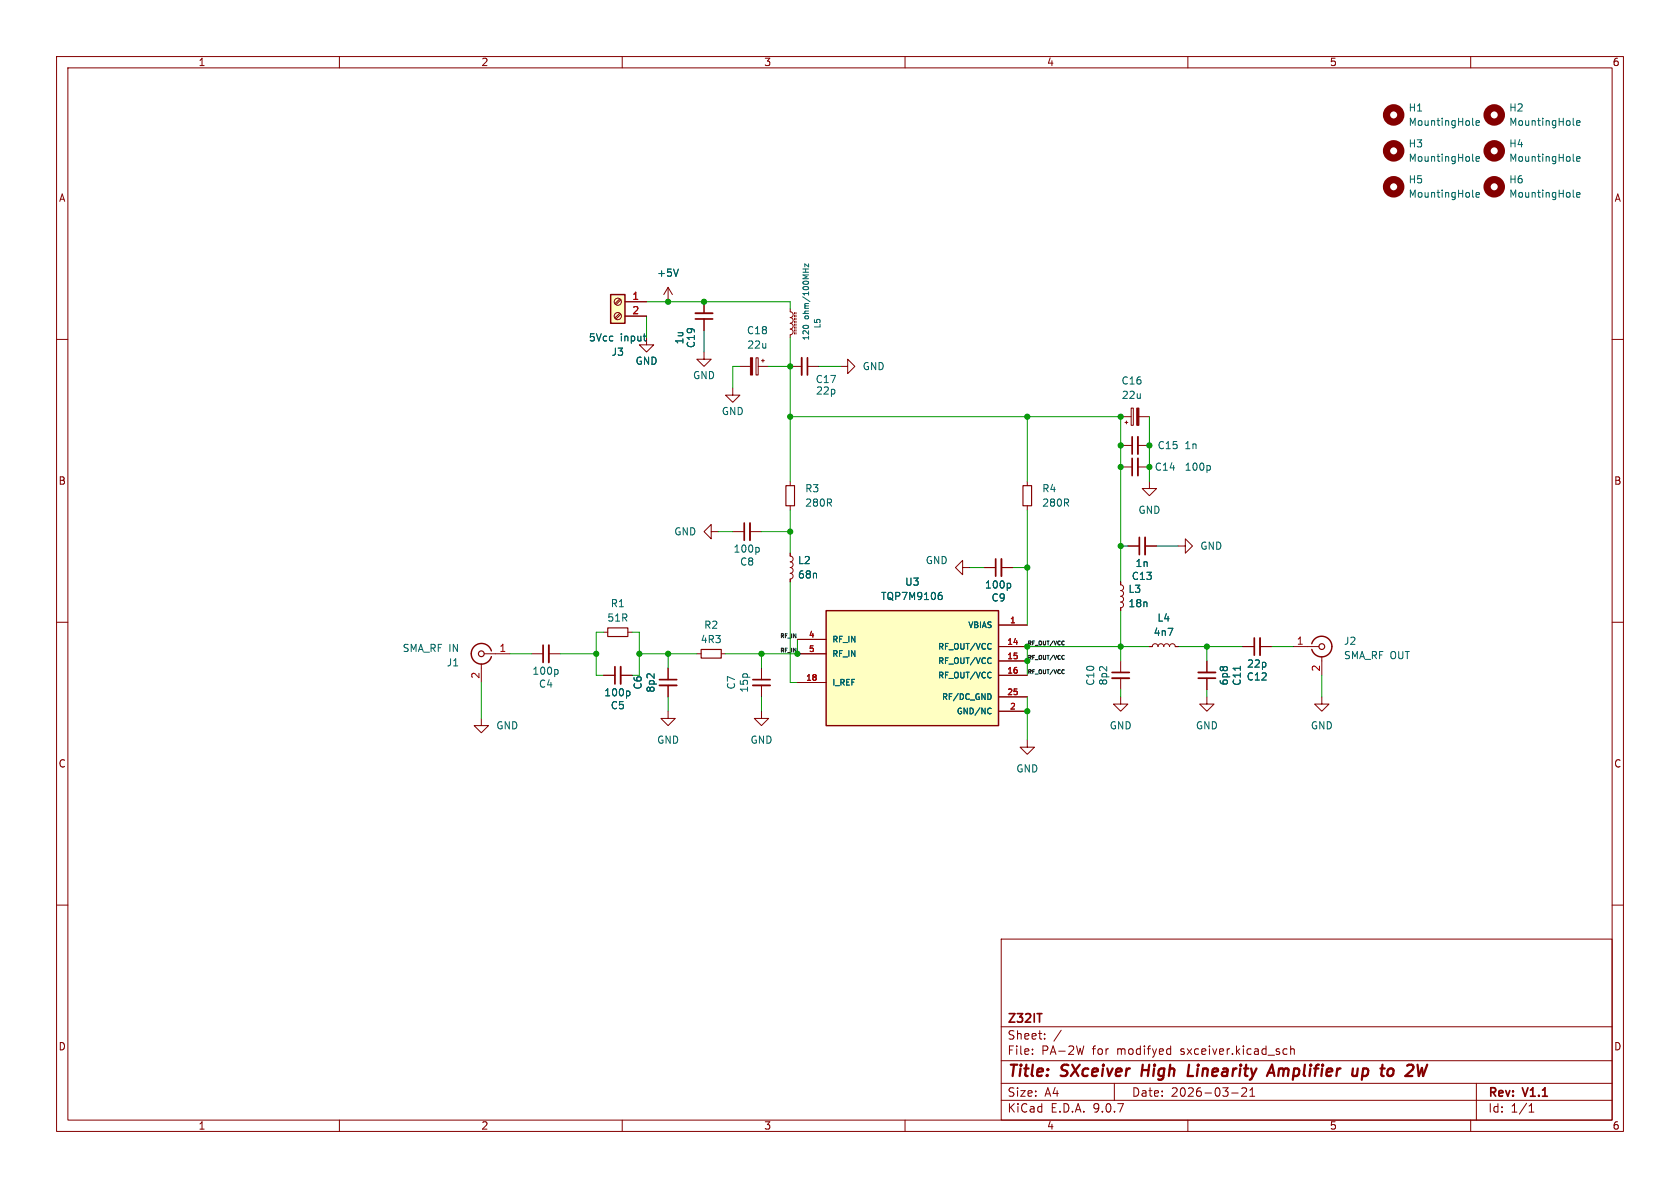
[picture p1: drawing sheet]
<svg xmlns="http://www.w3.org/2000/svg" width="297mm" height="210mm" viewBox="0 0 297 210" stroke-linecap="round" stroke-linejoin="round" font-family="sans-serif">
<g fill="none" stroke="#840000" stroke-width=".18">
<path d="M10 10h277v190h-277zM12 12h273v186h-273zM60 10v2M110 10v2M160 10v2M210 10v2M260 10v2M10 60h2M148.6 64.8h1.3v-1.3l1.2 1.3-1.2 1.2v-1.2M285 60h2M199.4 96.5h2M202.4 96.5h2.1"/>
<path d="M208.3 96.5h1.2v-1.2l1.3 1.2-1.3 1.3v-1.3M10 110h2M85.1 117.3v3.4M85.6 115.6h4.6M94 115.6h2M97 115.6h2.1M106.7 111.8h.7M106.7 119.4h2M109.7 119.4h2.1M111 111.8h.8M118.1 118.1v2M123.2 115.6h.8"/>
<path d="M127.5 115.6h.8M134.6 118.1v2M170.2 100.3v-1.2l-1.3 1.2 1.3 1.3v-1.3h1.2M174 100.3h2M177 100.3h2.1M198.1 102.9v.5l.4 .1 .1 .4-.1 .4-.4 .1 .3 .1 .2 .2-.1 .5-.4 .2 .4 .2 .1 .3-.1 .4-.4 .1 .4 .2 .1 .3-.1 .4-.4 .1v.6M198.1 116.8v2.1M198.1 119.9v2M203.2 114.3h.5l.2-.4 .3-.1 .4 .1 .1 .4 .2-.4 .3-.1 .4 .1 .1 .4 .2-.4 .3-.1 .4 .1 .2 .4 .1-.4 .4-.1 .3 .1 .2 .4h.5M213.4 116.8v2.1M213.4 119.9v2M219.7 114.3h2"/>
<path d="M222.8 114.3h2M228.6 114.3h4.6M233.7 116.1v3.3M285 110h2M85.1 127v1.3h1.3l-1.3 1.2-1.3-1.2h1.3M118.1 125.7v1.3h1.3l-1.3 1.3-1.3-1.3h1.3M118.1 121.2v2M134.6 125.7v1.3h1.3l-1.3 1.3-1.3-1.3h1.3M134.6 121.2v2M181.6 130.8v1.3h1.3l-1.3 1.3-1.3-1.3h1.3M198.1 123.2v1.3h1.3l-1.3 1.2-1.3-1.2h1.3M213.4 123.2v1.3h1.2l-1.2 1.2-1.3-1.2h1.3"/>
<path d="M233.7 123.2v1.3h1.2l-1.2 1.2-1.3-1.2h1.3M10 160h2M177 166h108v32h-108zM285 160h2M60 198v2M110 198v2M160 198v2M177 194.5h108M177 191.5h108M177 187.5h108M177 181.5h108M182.5 186.3v.1"/>
<path d="M182.5 185.5v.1M184.7 183.6v.1M184.7 182.8v.1M187.6 182.1l-1.3 2M191.6 184.9l-.4 1.5M197 191.5v3M206.5 185.4l.5 .1M207 184.9v1.5M207 186.3l-.5 .1M210 198v2M217.7 193.2h1.2M220.3 192.4v.5l-.8 .9h.9"/>
<path d="M221 193.8h.8M221 192.7l.4-.4v1.5M227.1 185.4l.4 .1M227.5 186.3l-.4 .1M228.2 185.5l.2-.1 .3 .1 .1 .9M228.2 184.9v1.5M260 198v2M261 191.5v6.5M270.3 196.6h.9M270.3 195.5l.4-.4v1.5"/>
</g>
<path d="M202 188.2l-.2 2M210.2 188.2l-.2 2h.9M224 190.2l.9-2 .4 2M224.2 189.6h1M240.8 190.1l.2 .1 .6-.1M241 189l.2-.1 .5 .1M241 188.9l-.3 2M244.4 188.2l-.2 1.7M252.3 188.2l-.7 2" fill="none" stroke="#840000" stroke-width=".4"/>
<path d="M176 98.8v3.1M201.4 95v3M96 114v3.1M108.7 117.9v3M196.6 118.9h3M211.8 119.9h3.1M221.7 112.8v3M116.6 120.1h3M133.1 120.1h3M183.3 179.2h.9" fill="none" stroke="#840000" stroke-width=".3"/>
<path d="M177 98.8v3.1M202.4 95v3M97 114v3.1M109.7 117.9v3M196.6 119.9h3M211.8 118.9h3.1M222.8 112.8v3M116.6 121.2h3M133.1 121.2h3" fill="none" stroke="#840000" stroke-width=".33"/>
<path d="M86.9 115.1a1.81 1.81 0 0 0-2.8-1 1.81 1.81 0 0 0 0 2.9 1.81 1.81 0 0 0 2.8-.9M231.9 113.8a1.82 1.82 0 0 1 2-1.3 1.82 1.82 0 0 1 1.6 1.8M235.5 114.3a1.81 1.81 0 0 1-1.6 1.8 1.81 1.81 0 0 1-2-1.3" fill="none" stroke="#840000" stroke-width=".25"/>
<g fill="none" stroke="#840000" stroke-width=".2">
<path d="M107.4 111h3.6v1.5h-3.6zM124 114.8h3.5v1.5h-3.5z"/>
<circle cx="85.1" cy="115.6" r=".51"/>
<circle cx="233.7" cy="114.3" r=".51"/>
</g>
<g fill="none" stroke="#006464" stroke-width=".18">
<path d="M260.3 22l.2 .2M260.3 34.7l.2 .2M260.3 28.3l.2 .2M260.9 21.7l.6-.1v-.2l-.4-.1-.2 .2 .1 .6h.5M260.9 28.1l.6-.1v-.3h-.4l-.2 .2 .1 .6h.5M260.9 34.4l.6-.1v-.2l-.4-.1-.2 .2 .1 .6h.5M278.1 22l.2 .2M278.1 28.3l.2 .2M278.1 34.7l.2 .2M278.7 21.7l.6-.1v-.2l-.4-.1-.2 .2 .1 .6h.5M278.7 28.1l.6-.1v-.3h-.4l-.2 .2 .1 .6h.5M278.7 34.4l.6-.1v-.2l-.4-.1-.2 .2 .1 .6h.5"/>
<path d="M98.4 118.4l.3 .2v.4l-.3 .2M178.4 103.1l.3 .3v.3l-.3 .3M219.3 117.8v.7M111.1 122.2l.3 .2v.4l-.3 .2"/>
</g>
<g fill="none" stroke="#840000" stroke-width="1.3">
<circle cx="246.4" cy="20.3" r="1.27"/>
<circle cx="246.4" cy="33" r="1.27"/>
<circle cx="246.4" cy="26.7" r="1.27"/>
<circle cx="264.2" cy="20.3" r="1.27"/>
<circle cx="264.2" cy="33" r="1.27"/>
<circle cx="264.2" cy="26.7" r="1.27"/>
</g>
<path d="M146 108h30.5v20.3h-30.5z" fill="#ffffc2"/>
<path d="M146 108h30.5v20.3h-30.5z" fill="none" stroke="#840000" stroke-width=".25"/>
<g fill="none" stroke="#840000" stroke-width=".18">
<path d="M114.3 59.7v1.3h1.3l-1.3 1.2-1.3-1.2h1.3M118.1 50.8l-.8 1.3M118.1 50.8l.8 1.3M118.1 50.8v2.5M124.5 53.3v2.1M124.5 56.4v2M139.7 54.6v.5l.4 .2 .1 .3-.1 .4-.4 .1 .3 .1 .2 .3-.1 .4-.4 .2 .4 .2 .1 .4-.1 .3-.4 .2 .4 .1 .1 .4-.1 .3-.4 .2v.5M140.5 55.2v.3M140.5 55.8v.2M140.5 56.3v.2M140.5 56.8v.2M140.5 57.3v.2"/>
<path d="M140.5 57.8v.2M140.5 58.3v.2M140.5 58.8v.3M140.7 55.2v.3M140.7 55.8v.2M140.7 56.3v.2M140.7 56.8v.2M140.7 57.3v.2M140.7 57.8v.2M140.7 58.3v.2M140.7 58.8v.3M139.7 64.8h2"/>
<path d="M142.7 64.8h2.1M141 113h5M141 115.6h5M176.5 110.5h5.1M176.5 114.3h5.1M176.5 116.8h5.1M176.5 119.4h5.1M141 120.7h5M176.5 123.2h5.1M176.5 125.7h5.1"/>
</g>
<g fill="none" stroke="#006464" stroke-width=".18">
<path d="M119.9 47.6l-.4 1.2M141.9 47.6h1M142.1 57.6h.7M142.4 47.6v.5M142.9 46.6v.6l-.6-.6v.6M166.1 105.2h.2l.3 .2-.1 .5-.4 .1M166.2 104.7h.3M175.2 113.8h.1M175.2 116.3v.1M175.2 118.9h.1M175.2 114.7h.1M175.2 117.2v.1"/>
<path d="M175.2 119.7v.1M175 122.7l.2 .4-.2 .5M175 125.2l.2 .1M175.2 126.1l-.2 .1"/>
</g>
<path d="M122.9 56.4h3.1M142.7 63.2v3.1" fill="none" stroke="#840000" stroke-width=".3"/>
<path d="M122.9 55.4h3.1M141.7 63.2v3.1" fill="none" stroke="#840000" stroke-width=".33"/>
<path d="M107.9 52.1h2.6v5.1h-2.6z" fill="#ffffc2"/>
<path d="M107.9 52.1h2.6v5.1h-2.6z" fill="none" stroke="#840000" stroke-width=".25"/>
<g fill="none" stroke="#840000" stroke-width=".18">
<path d="M109.6 52.8l-.9 .9M109.6 55.4l-.9 .8M109.8 53l-.9 .8M109.8 55.5l-.9 .9M110.5 53.3h3.8M110.5 55.9h3.8M124.5 53.3v2.1M124.5 56.4v2M124.5 62.2v1.3h1.2l-1.2 1.3-1.3-1.3h1.3M129.5 68.6v1.3h1.3l-1.3 1.2-1.2-1.2h1.2M130.8 64.8h1.9M133.7 63.2h.3v3.1h-.3z"/>
<path d="M134 64.8h1.9M134.6 63.8h.5M134.9 63.5v.5M198.1 73.7h1.9M198.1 78.7h2.1M198.9 74.7h.5M199.1 74.4v.5M200 72.1h.4v3.1h-.4zM201.2 78.7h2M201.3 73.7h1.9M125.7 94v-1.3l-1.2 1.3 1.2 1.3v-1.3h1.3M129.5 94h2.1"/>
<path d="M132.6 94h2M139.7 97.8v.5l.4 .1 .1 .4-.1 .4-.4 .1 .3 .1 .2 .2-.1 .5-.4 .2 .4 .2 .1 .3-.1 .4-.4 .2 .4 .1 .1 .3-.1 .4-.4 .2v.5M139.7 85.1v.8M139.7 89.4v.8M181.6 85.1v.8M181.6 89.4v.8M198.1 82.6h2.1M199.4 96.5h2M201.2 82.6h2M202.4 96.5h2.1M203.2 85.1v1.3h1.3l-1.3 1.2-1.3-1.2h1.3M106.7 119.4h2"/>
<path d="M109.7 119.4h2.1M118.1 118.1v2M141 113h5M141 115.6h5M174 100.3h2M176.5 114.3h5.1M176.5 119.4h5.1M176.5 110.5h5.1M176.5 116.8h5.1M177 100.3h2.1M198.1 102.9v.5M198.1 107.4v.6"/>
<path d="M203.2 114.3h.5M207.8 114.3h.5M213.4 116.8v2.1M213.4 119.9v2M219.7 114.3h2M222.8 114.3h2M118.1 121.2v2M141 120.7h5M176.5 123.2h5.1M176.5 125.7h5.1"/>
<circle cx="109.2" cy="53.3" r=".63"/>
<circle cx="109.2" cy="55.9" r=".63"/>
</g>
<g fill="none" stroke="#006464" stroke-width=".18">
<path d="M113.7 59.4h.5M119.9 47.6l-.4 1.2M114 60.2l.2 .1M134 96.8l.2 .2v.4l-.2 .2M213.7 82.3l.3 .2v.4l-.3 .2M166.1 105.2h.2l.3 .2-.1 .5-.4 .1M166.2 104.7h.3M175.2 113.8h.1M175.2 116.3v.1M175.2 118.9h.1M175.2 114.7h.1M175.2 117.2v.1"/>
<path d="M175.2 119.7v.1M178.4 103.1l.3 .3v.3l-.3 .3M219.3 117.8v.7M111.1 122.2l.3 .2v.4l-.3 .2M175 122.7l.2 .4-.2 .5M175 125.2l.2 .1M175.2 126.1l-.2 .1"/>
</g>
<path d="M200.2 77.2v3.1M131.6 92.5v3M200.2 81v3.1" fill="none" stroke="#840000" stroke-width=".3"/>
<path d="M201.2 77.2v3.1M132.6 92.5v3M201.2 81v3.1" fill="none" stroke="#840000" stroke-width=".33"/>
<path d="M138.9 85.9h1.6v3.5h-1.6zM180.8 85.9h1.6v3.5h-1.6z" fill="none" stroke="#840000" stroke-width=".2"/>
<g fill="#840000" stroke="#840000" stroke-width=".18">
<path d="M132.7 63.2h.3v3.1h-.3z"/>
<path d="M201 72.1h.3v3.1h-.3z"/>
</g>
<path d="M188.1 118.4v.1M188.1 115.9h.1M188.1 113.3v.1M188.1 119v.1M188.1 116.5h.1M188.1 113.9v.1" fill="none" stroke="#0f0f0f" stroke-width=".18"/>
<g fill="none" stroke="#009600" stroke-width=".18">
<path d="M114.3 53.3h25.4v1.3M114.3 55.9v3.8M124.5 58.4v3.8M139.7 59.7v25.4M130.8 64.8h-1.3v3.8M135.9 64.8h3.8M139.7 73.7h58.4v29.2M144.8 64.8h3.8M181.6 73.7v11.4M203.2 73.7v11.4M127 94h2.5M134.6 94h5.1"/>
<path d="M139.7 90.2v7.6M181.6 90.2v20.3M198.1 96.5h1.3M204.5 96.5h3.8M90.2 115.6h3.8M99.1 115.6h6.3M106.7 111.8h-1.3v7.6h1.3M111.8 111.8h1.2v7.6M113 115.6h10.2M118.1 115.6v2.5M134.6 115.6v2.5M139.7 102.9v17.8h1.3"/>
<path d="M141 113v2.6h-12.7M171.4 100.3h2.6M179.1 100.3h2.5M198.1 108v8.8M203.2 114.3h-21.6v5.1M208.3 114.3h11.4M213.4 114.3v2.5M224.8 114.3h3.8M233.7 119.4v3.8M85.1 120.7v6.3M118.1 123.2v2.5M134.6 123.2v2.5"/>
<path d="M181.6 123.2v7.6M198.1 121.9v1.3M213.4 121.9v1.3"/>
</g>
<g fill="#009600" stroke="#009600" stroke-width=".18">
<circle cx="198.1" cy="114.3" r=".46"/>
<circle cx="181.6" cy="100.3" r=".46"/>
<circle cx="181.6" cy="114.3" r=".46"/>
<circle cx="213.4" cy="114.3" r=".46"/>
<circle cx="181.6" cy="116.8" r=".46"/>
<circle cx="181.6" cy="125.7" r=".46"/>
<circle cx="134.6" cy="115.6" r=".46"/>
<circle cx="105.4" cy="115.6" r=".46"/>
<circle cx="113" cy="115.6" r=".46"/>
<circle cx="118.1" cy="115.6" r=".46"/>
<circle cx="141" cy="115.6" r=".46"/>
<circle cx="139.7" cy="73.7" r=".46"/>
<circle cx="139.7" cy="64.8" r=".46"/>
<circle cx="118.1" cy="53.3" r=".46"/>
<circle cx="139.7" cy="94" r=".46"/>
<circle cx="124.5" cy="53.3" r=".46"/>
<circle cx="203.2" cy="82.6" r=".46"/>
<circle cx="198.1" cy="82.6" r=".46"/>
<circle cx="198.1" cy="73.7" r=".46"/>
<circle cx="181.6" cy="73.7" r=".46"/>
<circle cx="198.1" cy="78.7" r=".46"/>
<circle cx="198.1" cy="96.5" r=".46"/>
<circle cx="203.2" cy="78.7" r=".46"/>
</g>
<g font-size="2.8" fill="#840000">
<text x="178" y="190.9">Title:</text>
<text x="187.7" y="190.9">SXceiver</text>
<text x="202.6" y="190.9">High</text>
<text x="211.6" y="190.9">Linearity</text>
<text x="226.7" y="190.9">Amplifier</text>
<text x="242.3" y="190.9">up</text>
<text x="248.2" y="190.9">to</text>
</g>
<g font-size="2.1" fill="#840000">
<text x="178" y="184">Sheet:</text>
<text x="178" y="181.2">Z32IT</text>
<text x="178" y="186.7">File:</text>
<text x="184.1" y="186.7">PA-2W</text>
<text x="193.2" y="186.7">for</text>
<text x="197.6" y="186.7">modifyed</text>
<text x="209" y="186.7">sxceiver.kicad_sch</text>
<text x="178" y="196.9">KiCad</text>
<text x="178" y="194.1">Size:</text>
<text x="184.7" y="194.1">A4</text>
<text x="185.7" y="196.9">E.D.A.</text>
<text x="193.3" y="196.9">9.0.7</text>
<text x="200" y="194.1">Date:</text>
<text x="207" y="194.1">2026-03-21</text>
<text x="263" y="194.3">Rev:</text>
<text x="263" y="196.9">Id:</text>
<text x="267.1" y="196.9">1/1</text>
<text x="269.4" y="194.3">V1.1</text>
</g>
<g font-size="1.8" fill="#840000">
<text x="35" y="11.9">1</text>
<text x="85" y="11.9">2</text>
<text x="135" y="11.9">3</text>
<text x="185" y="11.9">4</text>
<text x="235" y="11.9">5</text>
<text x="285" y="11.9">6</text>
<text x="10.3" y="35.9">A</text>
<text x="285.3" y="35.9">A</text>
<text x="10.3" y="85.9">B</text>
<text x="285.3" y="85.9">B</text>
<text x="10.3" y="135.9">C</text>
<text x="285.3" y="135.9">C</text>
<text x="10.3" y="185.9">D</text>
<text x="285.3" y="185.9">D</text>
<text x="35" y="199.9">1</text>
<text x="85" y="199.9">2</text>
<text x="135" y="199.9">3</text>
<text x="185" y="199.9">4</text>
<text x="235" y="199.9">5</text>
<text x="285" y="199.9">6</text>
</g>
<g font-size="1.8" fill="#006464">
<text x="248.9" y="19.9">H1</text>
<text x="248.9" y="22.5">MountingHole</text>
<text x="266.7" y="19.9">H2</text>
<text x="266.7" y="22.5">MountingHole</text>
<text x="248.9" y="26.3">H3</text>
<text x="248.9" y="28.8">MountingHole</text>
<text x="266.7" y="26.3">H4</text>
<text x="266.7" y="28.8">MountingHole</text>
<text x="248.9" y="32.6">H5</text>
<text x="248.9" y="35.2">MountingHole</text>
<text x="266.7" y="32.6">H6</text>
<text x="266.7" y="35.2">MountingHole</text>
<text x="116.1" y="49.1">+5V</text>
<text x="131.9" y="59.3">C18</text>
<text x="104" y="60.6">5Vcc</text>
<text x="108" y="63.1">J3</text>
<text x="109.7" y="60.6">input</text>
<text x="112.3" y="64.7">GND</text>
<text x="121" y="61" transform="rotate(-90 121 61)">1u</text>
<text x="123" y="61.6" transform="rotate(-90 123 61.6)">C19</text>
<text x="132" y="61.8">22u</text>
<text x="152.4" y="65.6">GND</text>
<text x="122.4" y="67.2">GND</text>
<text x="144.1" y="67.9">C17</text>
<text x="144.2" y="70">22p</text>
<text x="198.2" y="68.2">C16</text>
<text x="198.2" y="70.7">22u</text>
<text x="127.5" y="73.6">GND</text>
<text x="204" y="83.4">C14</text>
<text x="204.6" y="79.6">C15</text>
<text x="209.3" y="79.6">1n</text>
<text x="209.3" y="83.4">100p</text>
<text x="142.2" y="87.2">R3</text>
<text x="142.2" y="89.8">280R</text>
<text x="184.2" y="87.2">R4</text>
<text x="184.2" y="89.8">280R</text>
<text x="119.1" y="94.8">GND</text>
<text x="201.2" y="91">GND</text>
<text x="129.6" y="97.9">100p</text>
<text x="130.7" y="100.2">C8</text>
<text x="141" y="99.9">L2</text>
<text x="163.6" y="99.9">GND</text>
<text x="200.6" y="100.4">1n</text>
<text x="212.1" y="97.4">GND</text>
<text x="107.9" y="107.5">R1</text>
<text x="141" y="102.5">68n</text>
<text x="155.7" y="106.3">TQP7M9106</text>
<text x="159.9" y="103.7">U3</text>
<text x="174" y="104.2">100p</text>
<text x="175.2" y="106.5">C9</text>
<text x="199.4" y="105">L3</text>
<text x="199.4" y="107.5">18n</text>
<text x="200" y="102.7">C13</text>
<text x="107.3" y="110.1">51R</text>
<text x="123.8" y="113.9">4R3</text>
<text x="124.4" y="111.4">R2</text>
<text x="203.9" y="112.6">4n7</text>
<text x="204.5" y="110.1">L4</text>
<text x="71.1" y="115.5">SMA_RF IN</text>
<text x="78.9" y="118">J1</text>
<text x="94" y="119.5">100p</text>
<text x="220.4" y="118.2">22p</text>
<text x="237.5" y="114.2">J2</text>
<text x="237.5" y="116.7">SMA_RF OUT</text>
<text x="95.2" y="121.8">C4</text>
<text x="106.7" y="123.3">100p</text>
<text x="107.9" y="125.6">C5</text>
<text x="113.6" y="122" transform="rotate(-90 113.6 122)">C6</text>
<text x="115.9" y="122.5" transform="rotate(-90 115.9 122.5)">8p2</text>
<text x="130.1" y="122" transform="rotate(-90 130.1 122)">C7</text>
<text x="132.4" y="122.5" transform="rotate(-90 132.4 122.5)">15p</text>
<text x="193.6" y="121.3" transform="rotate(-90 193.6 121.3)">C10</text>
<text x="195.9" y="121.3" transform="rotate(-90 195.9 121.3)">8p2</text>
<text x="217.3" y="121.3" transform="rotate(-90 217.3 121.3)">6p8</text>
<text x="219.6" y="121.3" transform="rotate(-90 219.6 121.3)">C11</text>
<text x="220.3" y="120.5">C12</text>
<text x="87.6" y="129.1">GND</text>
<text x="116.1" y="131.7">GND</text>
<text x="132.6" y="131.7">GND</text>
<text x="196.1" y="129.1">GND</text>
<text x="211.3" y="129.1">GND</text>
<text x="231.6" y="129.1">GND</text>
<text x="179.6" y="136.8">GND</text>
</g>
<g font-size="1.8" fill="#a90000">
<text x="111.7" y="53.1">1</text>
<text x="111.7" y="55.6">2</text>
<text x="88.2" y="115.3">1</text>
<text x="229.2" y="114">1</text>
<text x="233.4" y="118.8" transform="rotate(-90 233.4 118.8)">2</text>
<text x="84.8" y="120.1" transform="rotate(-90 84.8 120.1)">2</text>
</g>
<g font-size="1.4" fill="#006464">
<text x="143.2" y="56.4" transform="rotate(-90 143.2 56.4)">ohm/100MHz</text>
<text x="145.3" y="58.2" transform="rotate(-90 145.3 58.2)">L5</text>
<text x="143.2" y="60.3" transform="rotate(-90 143.2 60.3)">120</text>
<text x="147.1" y="113.8">RF_IN</text>
<text x="171.1" y="111.2">VBIAS</text>
<text x="147.1" y="116.3">RF_IN</text>
<text x="165.7" y="115">RF_OUT/VCC</text>
<text x="165.7" y="117.6">RF_OUT/VCC</text>
<text x="147.1" y="121.4">I_REF</text>
<text x="165.7" y="120.1">RF_OUT/VCC</text>
<text x="166.4" y="123.9">RF/DC_GND</text>
<text x="169" y="126.5">GND/NC</text>
</g>
<g font-size="1.4" fill="#a90000">
<text x="142.9" y="112.8">4</text>
<text x="178.5" y="110.2">1</text>
<text x="142.9" y="115.3">5</text>
<text x="178" y="114">14</text>
<text x="178" y="116.6">15</text>
<text x="178" y="119.1">16</text>
<text x="142.4" y="120.4">18</text>
<text x="178" y="122.9">25</text>
<text x="178.5" y="125.5">2</text>
</g>
<g font-size="1" fill="#0f0f0f">
<text x="137.8" y="112.8">RF_IN</text>
<text x="137.8" y="115.4">RF_IN</text>
<text x="181.6" y="119.2">RF_OUT/VCC</text>
<text x="181.6" y="116.6">RF_OUT/VCC</text>
<text x="181.6" y="114.1">RF_OUT/VCC</text>
</g>
</svg>
